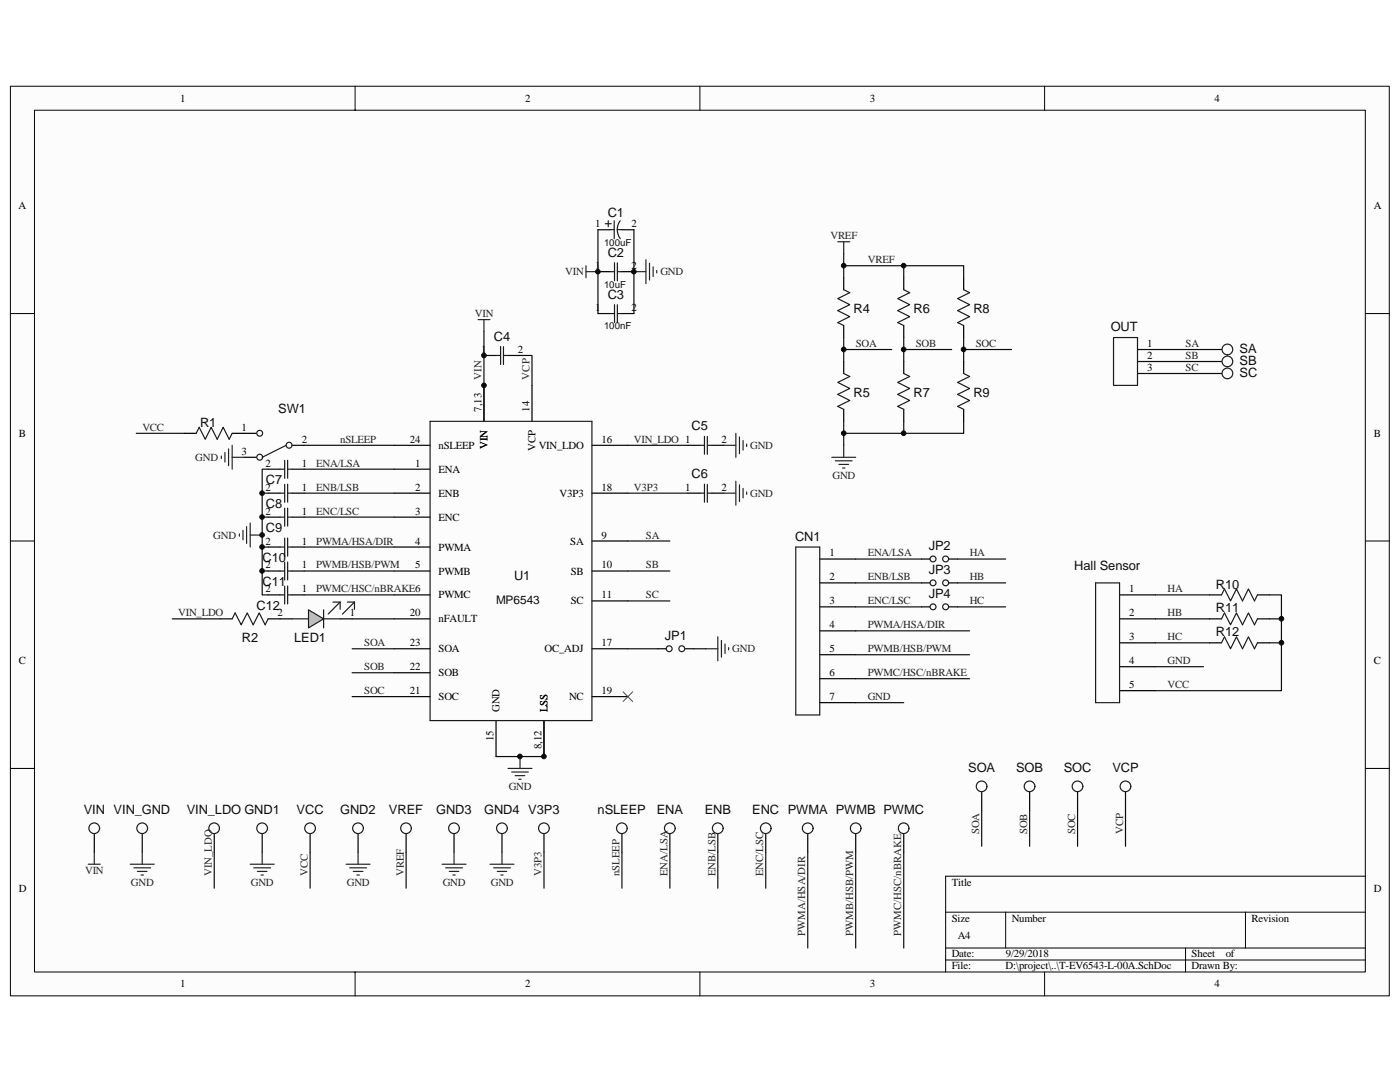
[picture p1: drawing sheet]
<svg xmlns="http://www.w3.org/2000/svg" width="279mm" height="216mm" viewBox="0 0 279 216" stroke-linecap="round" stroke-linejoin="round" font-family="sans-serif">
<path d="M2.1 17.2h275.2v181.5h-275.2z" fill="#fcfcfc"/>
<path d="M2.1 17.2h275.2v181.5h-275.2z" fill="none" stroke="#000" stroke-width=".2"/>
<path d="M6.9 22h265.6v172h-265.6z" fill="#fcfcfc"/>
<g fill="none" stroke="#000" stroke-width=".2">
<path d="M70.9 17.2v4.8M139.7 17.2v4.8M208.5 17.2v4.8M6.9 22h265.6v172h-265.6zM2.1 62.6h4.8M272.5 62.6h4.8M2.1 107.9h4.8M272.5 107.9h4.8M2.1 153.3h4.8M272.5 153.3h4.8M272.5 174.8h-83.8v19.2M70.9 194v4.7"/>
<path d="M139.7 194v4.7M188.7 182h83.8M188.7 189.2h83.8M188.7 191.6h83.8M200.7 182v7.2M208.5 194v4.7M236.6 189.2v4.8M248.6 182v7.2"/>
</g>
<g fill="none" stroke="#000" stroke-width=".24">
<path d="M168.4 55.4v2.4M180.4 55.4v2.4M192.3 55.4v2.4M96.6 70.9h2.4M96.6 76.9v7.2M101.4 70.9h2.4M106.2 76.9v7.2M168.4 65v2.4M168.4 72.1v2.4M180.4 65v2.4M180.4 72.1v2.4M192.3 65v2.4"/>
<path d="M192.3 72.1v2.4M36.8 86.5h2.4M46.3 86.5h4.8M48.7 91.2h2.4M58.3 88.9h2.4M78.7 88.9h7.1M78.7 93.6h7.1M78.7 98.4h7.1M118.1 88.9h7.2M118.1 98.4h7.2M137.3 88.9h2.4M137.3 98.4h2.4"/>
<path d="M142.1 88.9h2.4M142.1 98.4h2.4M168.4 81.7v2.4M180.4 81.7v2.4M192.3 81.7v2.4M78.7 109.2h7.1M78.7 103.2h7.1M78.7 113.9h7.1M78.7 118.7h7.1M118.1 119.9h7.2M118.1 113.9h7.2M118.1 107.9h7.2"/>
<path d="M223.4 118.7h7.2M241.4 118.7h2.4M251 118.7h2.3M43.9 123.5h2.4M53.5 123.5h4.8M67.9 123.5h2.4M78.7 129.5h7.1M78.7 123.5h7.1M78.7 139h7.1M78.7 134.2h7.1M118.1 129.5h7.2M118.1 139h7.2"/>
<path d="M223.4 123.5h7.2M223.4 128.3h7.2M223.4 137.8h7.2M223.4 133h7.2M241.4 123.5h2.4M241.4 128.3h2.4M251 123.5h2.3M251 128.3h2.3M99 143.8v7.2M108.6 143.8v7.2"/>
</g>
<g fill="none" stroke="#1c1c1c" stroke-width=".24">
<path d="M168.4 57.8l1.2 .6-2.4 1.2 2.4 1.2-2.4 1.2 2.4 1.2-2.4 1.2 1.2 .6M180.4 57.8l1.1 .6-2.3 1.2 2.3 1.2-2.3 1.2 2.3 1.2-2.3 1.2 1.2 .6M192.3 57.8l1.2 .6-2.4 1.2 2.4 1.2-2.4 1.2 2.4 1.2-2.4 1.2 1.2 .6M99 70.9h.9M99.9 69.2v3.5M100.5 69.2v3.5M100.5 70.9h.9M168.4 74.5l1.2 .6-2.4 1.2 2.4 1.2-2.4 1.2 2.4 1.2-2.4 1.2 1.2 .6M180.4 74.5l1.1 .6-2.3 1.2 2.3 1.2-2.3 1.2 2.3 1.2-2.3 1.2 1.2 .6M192.3 74.5l1.2 .6-2.4 1.2 2.4 1.2-2.4 1.2 2.4 1.2-2.4 1.2 1.2 .6M46.3 86.5l-.6 1.2-1.2-2.4-1.2 2.4-1.2-2.4-1.1 2.4-1.2-2.4-.6 1.2M57.1 88.9l-4.8 2.3"/>
<path d="M85.8 84.1h32.3v59.7h-32.3zM139.7 88.9h.9M139.7 98.4h.9M140.6 87.1v3.5M140.6 96.6v3.6M141.2 87.1v3.6M141.2 96.6v3.6M141.2 88.9h.9M141.2 98.4h.9M218.7 116.3h4.7v23.9h-4.7zM251 118.7l-.6 1.2-1.2-2.4-1.2 2.4-1.2-2.4-1.2 2.4-1.2-2.4-.6 1.2M53.5 123.5l-.6 1.2-1.2-2.4-1.2 2.4-1.2-2.4-1.2 2.4-1.2-2.4-.6 1.2"/>
<path d="M64.6 121.7v3.6M66.4 120.1h1.5v1.5M69.3 120.1h1.4M70.7 120.1v1.5M70.7 120.1l-2.4 2.4M243.8 128.3l.6-1.2 1.2 2.4 1.2-2.4 1.2 2.4 1.2-2.4 1.2 2.4 .6-1.2M251 123.5l-.6 1.2-1.2-2.4-1.2 2.4-1.2-2.4-1.2 2.4-1.2-2.4-.6 1.2"/>
<circle cx="51.8" cy="91.2" r=".59"/>
<circle cx="51.8" cy="86.5" r=".58"/>
<circle cx="57.7" cy="88.8" r=".59"/>
</g>
<g fill="none" stroke="#0e0e0e" stroke-width=".24">
<path d="M168.4 50.6v2.4h23.9v2.4M168.4 53v2.4M180.4 53v2.4M96.6 66.2v10.7M103.8 70.9h2.4v6M168.4 69.7h9.6M168.4 67.4v4.7M180.4 67.4v4.7M180.4 69.7h9.5M192.3 67.4v4.7M192.3 69.7h9.6M27.2 86.5h9.6"/>
<path d="M60.7 93.6h18M60.7 98.4h18M60.7 88.9h18M125.3 88.9h12M168.4 84.1v2.4M180.4 84.1v2.4M192.3 84.1v2.4h-23.9v2.4M60.7 113.9h18M60.7 103.2h18M60.7 109.2h18M60.7 118.7h18M125.3 107.9h8.4"/>
<path d="M125.3 113.9h8.4M125.3 119.9h8.4M170.8 111.5h13.1M170.8 116.3h13.1M191.1 116.3h9.6M191.1 111.5h9.6M230.6 118.7h10.8M253.3 118.7h2.4v4.8M70.3 129.5h8.4M70.3 134.2h8.4M70.3 139h8.4M170.8 121.1h13.1"/>
<path d="M191.1 121.1h9.6M230.6 123.5h10.8M230.6 128.3h10.8M230.6 133h9.6M253.3 128.3h2.4v9.5h-25.1M253.3 123.5h2.4v4.8M99 151h9.6M170.8 140.2h9.6"/>
</g>
<g fill="none" stroke="#262626" stroke-width=".24">
<path d="M167.2 48.2h2.4M168.4 48.2v2.4M95.4 63.8h2.4M96.6 63.8v2.4M44.2 91v.5M44.9 90.3v1.9M45.6 89.6v3.3M46.3 91.2h2.4M46.3 88.9v4.7M144.5 88.9h2.4M144.5 98.4h2.4M146.9 86.5v4.7"/>
<path d="M146.9 96v4.8M147.6 87.2v3.3M147.6 96.7v3.4M148.3 87.9v1.9M148.3 97.5v1.9M149 88.6v.5M149 98.2v.4M166 91.2h4.8M166.7 91.9h3.4M167.4 92.7h2M168.1 93.4h.5M168.4 88.9v2.3"/>
<path d="M140.9 129.5h2.4M143.3 127.1v4.7M144 127.8v3.3M144.7 128.5v1.9M145.4 129.2v.5M101.4 153.3h4.8M102.1 154.1h3.4M102.8 154.8h1.9M103.5 155.5h.5M103.8 151v2.3"/>
</g>
<path d="M124.4 138l1.9 2M126.3 138l-1.9 2" fill="none" stroke="#4c4c4c" stroke-width=".2"/>
<path d="M61.6 121.7l3 1.8-3 1.8z" fill="#c0c0c0" stroke="#1c1c1c" stroke-width=".24"/>
<g fill="none" stroke="#1c1c1c" stroke-width=".24">
<path d="M120.8 44.6h1.2M121.4 44v1.2M121.7 45.8h.9M121.8 54.2h.8M122.6 44v3.6M122.6 52.4v3.6M123.2 45.8h.9M123.2 52.5v3.5M123.2 54.2h.9M123.8 44a3 3 0 0 0 0 3.6M121.8 62.6h.8M122.6 60.8v3.6"/>
<path d="M123.2 60.8v3.6M123.2 62.6h.9M222.2 67.4h4.8v9.5h-4.8zM55.9 93.6h.9M55.9 98.4h.9M56.8 91.9v3.5M56.8 96.6v3.6M57.4 91.8v3.6M57.4 96.6v3.6M57.4 93.6h.9M57.4 98.4h.9M55.9 109.2h.9"/>
<path d="M55.9 103.2h.9M55.9 113.9h.9M55.9 118.7h.9M56.8 101.4v3.6M56.8 107.4v3.6M56.8 112.2v3.5M56.8 116.9v3.6M57.4 101.4v3.6M57.4 107.4v3.6M57.4 112.1v3.6M57.4 116.9v3.6M57.4 109.2h.9"/>
<path d="M57.4 103.2h.9M57.4 113.9h.9M57.4 118.7h.9M158.8 109.2h4.8v33.5h-4.8zM58.3 123.5h3.3M64.6 123.5h3.3M67.9 120.1l-2.4 2.4M19.9 165.3a1.07 1.07 0 0 0-1.5-1 1.07 1.07 0 0 0-.3 1.7 1.07 1.07 0 0 0 1.7-.4l.1-.3M29.4 165.3a1.07 1.07 0 0 0-1.5-1 1.07 1.07 0 0 0-.2 1.8 1.07 1.07 0 0 0 1.7-.5v-.3M43.8 165.3a1.06 1.06 0 0 0-1.5-1 1.06 1.06 0 0 0-.3 1.8 1.06 1.06 0 0 0 1.7-.5l.1-.3M53.4 165.3a1.07 1.07 0 0 0-1.5-1 1.07 1.07 0 0 0-.3 1.7 1.07 1.07 0 0 0 1.7-.4l.1-.3M62.9 165.3a1.07 1.07 0 0 0-1.5-1 1.07 1.07 0 0 0-.2 1.8 1.07 1.07 0 0 0 1.7-.5v-.3"/>
<path d="M72.5 165.3a1.07 1.07 0 0 0-1.5-1 1.07 1.07 0 0 0-.3 1.8 1.07 1.07 0 0 0 1.8-.5v-.3M82.1 165.3a1.06 1.06 0 0 0-1.5-1 1.06 1.06 0 0 0-.3 1.8 1.06 1.06 0 0 0 1.7-.5l.1-.3M91.7 165.3a1.07 1.07 0 0 0-1.5-1 1.07 1.07 0 0 0-.3 1.7 1.07 1.07 0 0 0 1.7-.4l.1-.3M101.2 165.3a1.07 1.07 0 0 0-1.5-1 1.07 1.07 0 0 0-.2 1.8 1.07 1.07 0 0 0 1.7-.5v-.3M109.6 165.3a1.07 1.07 0 0 0-1.5-1 1.07 1.07 0 0 0-.3 1.7 1.07 1.07 0 0 0 1.8-.4v-.3M125.2 165.3a1.06 1.06 0 0 0-1.5-1 1.06 1.06 0 0 0-.3 1.8 1.06 1.06 0 0 0 1.7-.5l.1-.3M134.7 165.3a1.07 1.07 0 0 0-1.4-1 1.07 1.07 0 0 0-.4 1.7 1.07 1.07 0 0 0 1.8-.4v-.3M144.3 165.3a1.07 1.07 0 0 0-1.5-1 1.07 1.07 0 0 0-.3 1.8 1.07 1.07 0 0 0 1.8-.5v-.3M153.9 165.3a1.06 1.06 0 0 0-1.5-1 1.06 1.06 0 0 0-.3 1.8 1.06 1.06 0 0 0 1.7-.5l.1-.3M162.3 165.3a1.07 1.07 0 0 0-1.5-1 1.07 1.07 0 0 0-.3 1.8 1.07 1.07 0 0 0 1.7-.5l.1-.3M171.8 165.3a1.06 1.06 0 0 0-1.5-1 1.06 1.06 0 0 0-.2 1.8 1.06 1.06 0 0 0 1.7-.5v-.3M181.4 165.3a1.06 1.06 0 0 0-1.5-1 1.06 1.06 0 0 0-.3 1.8 1.06 1.06 0 0 0 1.7-.5l.1-.3"/>
<circle cx="245" cy="69.7" r="1.07"/>
<circle cx="245" cy="74.5" r="1.06"/>
<circle cx="245" cy="72.1" r="1.06"/>
<circle cx="186.2" cy="116.3" r=".59"/>
<circle cx="186.2" cy="111.5" r=".59"/>
<circle cx="188.7" cy="116.3" r=".59"/>
<circle cx="188.7" cy="111.5" r=".59"/>
<circle cx="133.6" cy="129.4" r=".58"/>
<circle cx="136.1" cy="129.4" r=".59"/>
<circle cx="186.2" cy="121.1" r=".59"/>
<circle cx="188.7" cy="121.1" r=".59"/>
<circle cx="195.9" cy="156.9" r="1.06"/>
<circle cx="205.5" cy="156.9" r="1.07"/>
<circle cx="215" cy="156.9" r="1.06"/>
<circle cx="224.6" cy="156.9" r="1.06"/>
</g>
<g fill="none" stroke="#0e0e0e" stroke-width=".24">
<path d="M119.3 45.8v16.8M126.5 45.8v16.8M234.2 69.7h6M234.2 72.1h6M234.2 74.5h6M52.3 98.4h1.2M53.5 93.6h-1.2v25.1h1.2M125.3 98.4h12M52.3 103.2h1.2M52.3 109.2h1.2M52.3 113.9h1.2M34.4 123.5h9.5"/>
<path d="M70.3 123.5h8.4M125.3 129.5h6M138.5 129.5h2.4M170.8 125.9h22.7M170.8 130.6h22.7M170.8 135.4h22.7M42.8 170.1v7.1M61.9 170.1v7.1M81 170.1v7.1M108.6 170.1v7.1M124.1 170.1v7.1M133.7 170.1v7.1"/>
<path d="M143.3 170.1v7.1M152.8 170.1v7.1M161.2 170.1v19.1M170.8 170.1v19.1M180.4 170.1v19.1M195.9 161.7v7.2M205.5 161.7v7.2M215.1 161.7v7.2M224.6 161.7v7.2"/>
</g>
<g fill="none" stroke="#000" stroke-width=".24">
<path d="M119.3 54.2h2.4M119.3 45.8h2.4M124.1 54.2h2.4M124.1 45.8h2.4M119.3 62.6h2.4M124.1 62.6h2.4M227 69.7h7.2M227 72.1h7.2M227 74.5h7.2M240.2 69.7h3.6M240.2 72.1h3.6M240.2 74.5h3.6"/>
<path d="M53.5 93.6h2.4M53.5 98.4h2.4M58.3 93.6h2.4M58.3 98.4h2.4M53.5 103.2h2.4M53.5 109.2h2.4M53.5 113.9h2.4M53.5 118.7h2.4M58.3 103.2h2.4M58.3 109.2h2.4M58.3 113.9h2.4M58.3 118.7h2.4"/>
<path d="M163.6 111.5h7.2M163.6 116.3h7.2M183.9 111.5h1.7M183.9 116.3h1.7M189.4 111.5h1.7M189.4 116.3h1.7M131.3 129.5h1.7M136.8 129.5h1.7M163.6 121.1h7.2M163.6 135.4h7.2M163.6 125.9h7.2M163.6 130.6h7.2"/>
<path d="M183.9 121.1h1.7M189.4 121.1h1.7M163.6 140.2h7.2M195.9 158.1v3.6M205.5 158.1v3.6M215.1 158.1v3.6M224.6 158.1v3.6M18.8 166.5v3.6M28.4 166.5v3.6M42.8 166.5v3.6M52.3 166.5v3.6M61.9 166.5v3.6"/>
<path d="M71.5 166.5v3.6M81 166.5v3.6M90.6 166.5v3.6M100.2 166.5v3.6M108.6 166.5v3.6M124.1 166.5v3.6M133.7 166.5v3.6M143.3 166.5v3.6M152.8 166.5v3.6M161.2 166.5v3.6M170.8 166.5v3.6M180.4 166.5v3.6"/>
</g>
<g fill="none" stroke="#262626" stroke-width=".24">
<path d="M116.9 54.2h2.4M116.9 53v2.4M126.5 54.2h2.4M128.9 51.8v4.8M129.6 52.5v3.4M130.3 53.3v1.9M131.1 54v.5M47.8 106.5v.5M48.5 105.8v1.9M49.2 105.1v3.3M49.9 104.4v4.8M49.9 106.8h2.4"/>
<path d="M17.6 172.4h2.4M18.8 170.1v2.3M26 172.4h4.8M26.7 173.2h3.4M27.4 173.9h1.9M28.2 174.6h.4M28.4 170.1v2.3M49.9 172.4h4.8M50.7 173.2h3.3M51.4 173.9h1.9M52.1 174.6h.5M52.3 170.1v2.3"/>
<path d="M69.1 172.4h4.8M69.8 173.2h3.3M70.5 173.9h1.9M71.2 174.6h.5M71.5 170.1v2.3M88.2 172.4h4.8M88.9 173.2h3.4M89.7 173.9h1.9M90.4 174.6h.4M90.6 170.1v2.3M97.8 172.4h4.8M98.5 173.2h3.4"/>
<path d="M99.2 173.9h1.9M99.9 174.6h.5M100.2 170.1v2.3"/>
</g>
<g fill="#0e0e0e" stroke="#0e0e0e" stroke-width=".2">
<circle cx="52.3" cy="113.9" r=".46"/>
<circle cx="52.3" cy="109.1" r=".46"/>
<circle cx="52.3" cy="106.7" r=".47"/>
<circle cx="52.3" cy="103.2" r=".46"/>
<circle cx="52.3" cy="98.4" r=".47"/>
<circle cx="96.6" cy="76.9" r=".46"/>
<circle cx="96.6" cy="70.9" r=".46"/>
<circle cx="103.8" cy="150.9" r=".46"/>
<circle cx="108.5" cy="150.9" r=".46"/>
<circle cx="119.3" cy="54.2" r=".46"/>
<circle cx="126.5" cy="54.2" r=".46"/>
<circle cx="168.4" cy="86.4" r=".46"/>
<circle cx="168.4" cy="69.7" r=".47"/>
<circle cx="168.4" cy="53" r=".47"/>
<circle cx="180.3" cy="86.4" r=".46"/>
<circle cx="180.3" cy="69.7" r=".47"/>
<circle cx="180.3" cy="53" r=".47"/>
<circle cx="192.3" cy="69.7" r=".47"/>
<circle cx="255.7" cy="128.2" r=".47"/>
<circle cx="255.7" cy="123.5" r=".47"/>
</g>
<g font-size="2.6" fill="#0e0e0e">
<text x="121.3" y="43.4">C1</text>
<text x="121.3" y="51.3">C2</text>
<text x="121.3" y="59.6">C3</text>
<text x="170.3" y="62.5">R4</text>
<text x="182.3" y="62.5">R6</text>
<text x="194.3" y="62.5">R8</text>
<text x="98.6" y="68">C4</text>
<text x="221.7" y="66.1">OUT</text>
<text x="247.4" y="70.4">SA</text>
<text x="247.4" y="72.7">SB</text>
<text x="247.4" y="75.1">SC</text>
<text x="55.5" y="82.3">SW1</text>
<text x="170.3" y="79.2">R5</text>
<text x="182.3" y="79.2">R7</text>
<text x="194.3" y="79.2">R9</text>
<text x="39.9" y="85.2">R1</text>
<text x="138" y="85.9">C5</text>
<text x="138" y="95.4">C6</text>
<text x="53.1" y="96.6">C7</text>
<text x="53.1" y="101.4">C8</text>
<text x="53.1" y="106.2">C9</text>
<text x="158.7" y="107.9">CN1</text>
<text x="52.4" y="112.2">C10</text>
<text x="185.3" y="109.8">JP2</text>
<text x="214.4" y="113.8">Hall Sensor</text>
<text x="52.4" y="116.9">C11</text>
<text x="102.6" y="115.8">U1</text>
<text x="185.3" y="114.6">JP3</text>
<text x="185.3" y="119.3">JP4</text>
<text x="242.6" y="117.4">R10</text>
<text x="51.2" y="121.7">C12</text>
<text x="242.6" y="122.2">R11</text>
<text x="48.3" y="128.2">R2</text>
<text x="58.7" y="128.2">LED1</text>
<text x="132.7" y="127.7">JP1</text>
<text x="242.6" y="127">R12</text>
<text x="193.2" y="154">SOA</text>
<text x="202.8" y="154">SOB</text>
<text x="212.3" y="154">SOC</text>
<text x="222" y="154">VCP</text>
<text x="16.7" y="162.3">VIN VIN_GND</text>
<text x="37.3" y="162.3">VIN_LDO GND1</text>
<text x="59.2" y="162.3">VCC</text>
<text x="67.9" y="162.3">GND2</text>
<text x="77.6" y="162.3">VREF</text>
<text x="87.1" y="162.3">GND3</text>
<text x="96.6" y="162.3">GND4 V3P3</text>
<text x="119.3" y="162.3">nSLEEP</text>
<text x="131.1" y="162.3">ENA</text>
<text x="140.6" y="162.3">ENB</text>
<text x="150.1" y="162.3">ENC PWMA PWMB PWMC</text>
</g>
<text font-size="2.4" fill="#0e0e0e" x="99" y="120.6">MP6543</text>
<g font-size="2.2">
<text x="36" y="20.3">1</text>
<text x="104.8" y="20.3">2</text>
<text x="173.6" y="20.3">3</text>
<text x="242.4" y="20.3">4</text>
<text x="3.7" y="41.8">A</text>
<text x="274.2" y="41.8">A</text>
<text x="118.8" y="45.4">1</text>
<text x="126" y="45.4">2</text>
<text x="118.8" y="53.7">1</text>
<text x="126" y="53.7">2</text>
<text x="118.8" y="62.1">1</text>
<text x="126" y="62.1">2</text>
<text x="96" y="70.4">1</text>
<text x="103.3" y="70.4">2</text>
<text x="228.9" y="69.3">1</text>
<text x="228.9" y="71.6">2</text>
<text x="228.9" y="74">3</text>
<text x="96.1" y="82.2" transform="rotate(-90 96.1 82.2)">7,13</text>
<text x="105.7" y="82.2" transform="rotate(-90 105.7 82.2)">14</text>
<text x="3.8" y="87.1">B</text>
<text x="48.2" y="86">1</text>
<text x="60.2" y="88.3">2</text>
<text x="81.8" y="88.3">24</text>
<text x="87.5" y="89.6">nSLEEP</text>
<text x="97.3" y="89.6" transform="rotate(-90 97.3 89.6)">VIN</text>
<text x="106.9" y="90" transform="rotate(-90 106.9 90)">VCP</text>
<text x="107.5" y="89.6">VIN_LDO</text>
<text x="120.1" y="88.3">16</text>
<text x="144" y="88.3">2</text>
<text x="274.2" y="87.1">B</text>
<text x="48.2" y="90.7">3</text>
<text x="53" y="93.1">2</text>
<text x="60.2" y="93.1">1</text>
<text x="82.9" y="93.1">1</text>
<text x="87.5" y="94.3">ENA</text>
<text x="53" y="97.9">2</text>
<text x="60.2" y="97.9">1</text>
<text x="82.9" y="97.9">2</text>
<text x="87.5" y="99.1">ENB</text>
<text x="111.7" y="99.1">V3P3</text>
<text x="120.1" y="97.9">18</text>
<text x="136.7" y="97.9">1</text>
<text x="144" y="97.9">2</text>
<text x="53" y="102.7">2</text>
<text x="60.2" y="102.7">1</text>
<text x="82.9" y="102.7">3</text>
<text x="87.5" y="103.9">ENC</text>
<text x="120.1" y="107.5">9</text>
<text x="53" y="108.7">2</text>
<text x="53" y="113.4">2</text>
<text x="60.2" y="108.7">1</text>
<text x="60.2" y="113.4">1</text>
<text x="82.9" y="108.7">4</text>
<text x="82.9" y="113.4">5</text>
<text x="87.5" y="109.9">PWMA</text>
<text x="113.8" y="108.7">SA</text>
<text x="120.1" y="113.4">10</text>
<text x="165.5" y="111">1</text>
<text x="53" y="118.2">2</text>
<text x="60.2" y="118.2">1</text>
<text x="87.5" y="114.6">PWMB</text>
<text x="87.5" y="119.4">PWMC</text>
<text x="113.9" y="114.6">SB</text>
<text x="120.1" y="119.4">11</text>
<text x="165.5" y="115.8">2</text>
<text x="225.4" y="118.2">1</text>
<text x="55.4" y="123">2</text>
<text x="69.8" y="123">1</text>
<text x="81.8" y="123">20</text>
<text x="87.5" y="124.2">nFAULT</text>
<text x="113.9" y="120.6">SC</text>
<text x="165.5" y="120.6">3</text>
<text x="165.5" y="125.4">4</text>
<text x="225.4" y="123">2</text>
<text x="81.8" y="129">23</text>
<text x="87.5" y="130.2">SOA</text>
<text x="108.7" y="130.2">OC_ADJ</text>
<text x="120.1" y="129">17</text>
<text x="165.5" y="130.2">5</text>
<text x="225.4" y="127.8">3</text>
<text x="3.8" y="132.5">C</text>
<text x="81.8" y="133.8">22</text>
<text x="87.5" y="134.9">SOB</text>
<text x="165.5" y="134.9">6</text>
<text x="225.4" y="137.3">5</text>
<text x="225.4" y="132.5">4</text>
<text x="274.2" y="132.5">C</text>
<text x="81.8" y="138.5">21</text>
<text x="87.5" y="139.7">SOC</text>
<text x="99.7" y="142.1" transform="rotate(-90 99.7 142.1)">GND</text>
<text x="109.3" y="142.1" transform="rotate(-90 109.3 142.1)">LSS</text>
<text x="113.6" y="139.7">NC</text>
<text x="120.1" y="138.5">19</text>
<text x="165.5" y="139.7">7</text>
<text x="98.5" y="147.8" transform="rotate(-90 98.5 147.8)">15</text>
<text x="108.1" y="149.5" transform="rotate(-90 108.1 149.5)">8,12</text>
<text x="3.7" y="177.9">D</text>
<text x="189.9" y="176.7">Title</text>
<text x="274.2" y="177.9">D</text>
<text x="189.9" y="183.9">Size</text>
<text x="201.9" y="183.9">Number</text>
<text x="249.8" y="183.9">Revision</text>
<text x="189.9" y="191.1">Date:</text>
<text x="191.1" y="187.5">A4</text>
<text x="200.7" y="191.1">9/29/2018</text>
<text x="237.8" y="191.1">Sheet</text>
<text x="244.6" y="191.1">of</text>
<text x="36" y="197">1</text>
<text x="104.8" y="197">2</text>
<text x="173.6" y="197">3</text>
<text x="189.9" y="193.4">File:</text>
<text x="200.7" y="193.4">D:\project\..\T-EV6543-L-00A.SchDoc</text>
<text x="237.8" y="193.4">Drawn By:</text>
<text x="242.4" y="197">4</text>
</g>
<g font-size="2.2" fill="#262626">
<text x="165.7" y="47.8">VREF</text>
<text x="173.2" y="52.5">VREF</text>
<text x="112.8" y="54.9">VIN</text>
<text x="131.8" y="54.9">GND</text>
<text x="94.8" y="63.3">VIN</text>
<text x="170.8" y="69.3">SOA</text>
<text x="182.8" y="69.3">SOB</text>
<text x="194.7" y="69.3">SOC</text>
<text x="236.6" y="69.3">SA</text>
<text x="236.6" y="71.6">SB</text>
<text x="96.1" y="75.7" transform="rotate(-90 96.1 75.7)">VIN</text>
<text x="105.7" y="75.7" transform="rotate(-90 105.7 75.7)">VCP</text>
<text x="236.6" y="74">SC</text>
<text x="28.4" y="86">VCC</text>
<text x="67.9" y="88.3">nSLEEP</text>
<text x="126.5" y="88.3">VIN_LDO 1</text>
<text x="149.7" y="89.6">GND</text>
<text x="39" y="91.9">GND</text>
<text x="63.1" y="93.1">ENA/LSA</text>
<text x="166.2" y="95.5">GND</text>
<text x="63.1" y="97.9">ENB/LSB</text>
<text x="126.5" y="97.9">V3P3</text>
<text x="149.7" y="99.1">GND</text>
<text x="42.6" y="107.5">GND</text>
<text x="63.1" y="102.7">ENC/LSC</text>
<text x="128.9" y="107.5">SA</text>
<text x="63.1" y="108.7">PWMA/HSA/DIR</text>
<text x="63.1" y="113.4">PWMB/HSB/PWM</text>
<text x="128.9" y="113.4">SB</text>
<text x="173.2" y="111">ENA/LSA</text>
<text x="193.5" y="111">HA</text>
<text x="63.1" y="118.2">PWMC/HSC/nBRAKE6</text>
<text x="128.9" y="119.4">SC</text>
<text x="173.2" y="115.8">ENB/LSB</text>
<text x="193.5" y="115.8">HB</text>
<text x="233" y="118.2">HA</text>
<text x="35.6" y="123">VIN_LDO</text>
<text x="173.2" y="120.6">ENC/LSC</text>
<text x="173.2" y="125.4">PWMA/HSA/DIR</text>
<text x="193.5" y="120.6">HC</text>
<text x="233" y="123">HB</text>
<text x="72.7" y="129">SOA</text>
<text x="146.1" y="130.2">GND</text>
<text x="173.2" y="130.2">PWMB/HSB/PWM</text>
<text x="233" y="127.8">HC</text>
<text x="72.7" y="133.8">SOB</text>
<text x="173.2" y="134.9">PWMC/HSC/nBRAKE</text>
<text x="233" y="132.5">GND</text>
<text x="233" y="137.3">VCC</text>
<text x="72.7" y="138.5">SOC</text>
<text x="173.2" y="139.7">GND</text>
<text x="101.5" y="157.6">GND</text>
<text x="195.4" y="166.5" transform="rotate(-90 195.4 166.5)">SOA</text>
<text x="205" y="166.5" transform="rotate(-90 205 166.5)">SOB</text>
<text x="214.6" y="166.5" transform="rotate(-90 214.6 166.5)">SOC</text>
<text x="224.1" y="166.5" transform="rotate(-90 224.1 166.5)">VCP</text>
<text x="17" y="174.3">VIN</text>
<text x="26.1" y="176.7">GND</text>
<text x="42.3" y="174.9" transform="rotate(-90 42.3 174.9)">VIN_LDO</text>
<text x="50.1" y="176.7">GND</text>
<text x="61.4" y="174.9" transform="rotate(-90 61.4 174.9)">VCC</text>
<text x="69.2" y="176.7">GND</text>
<text x="80.6" y="174.9" transform="rotate(-90 80.6 174.9)">VREF</text>
<text x="88.4" y="176.7">GND</text>
<text x="97.9" y="176.7">GND</text>
<text x="108.1" y="174.9" transform="rotate(-90 108.1 174.9)">V3P3</text>
<text x="123.6" y="174.9" transform="rotate(-90 123.6 174.9)">nSLEEP</text>
<text x="133.2" y="174.9" transform="rotate(-90 133.2 174.9)">ENA/LSA</text>
<text x="142.8" y="174.9" transform="rotate(-90 142.8 174.9)">ENB/LSB</text>
<text x="152.3" y="174.9" transform="rotate(-90 152.3 174.9)">ENC/LSC</text>
<text x="160.7" y="186.8" transform="rotate(-90 160.7 186.8)">PWMA/HSA/DIR</text>
<text x="170.3" y="186.8" transform="rotate(-90 170.3 186.8)">PWMB/HSB/PWM</text>
<text x="179.9" y="186.8" transform="rotate(-90 179.9 186.8)">PWMC/HSC/nBRAKE</text>
</g>
<g font-size="1.9" fill="#0e0e0e">
<text x="120.5" y="49">100uF</text>
<text x="120.5" y="57.4">10uF</text>
<text x="120.5" y="65.7">100nF</text>
</g>
</svg>
